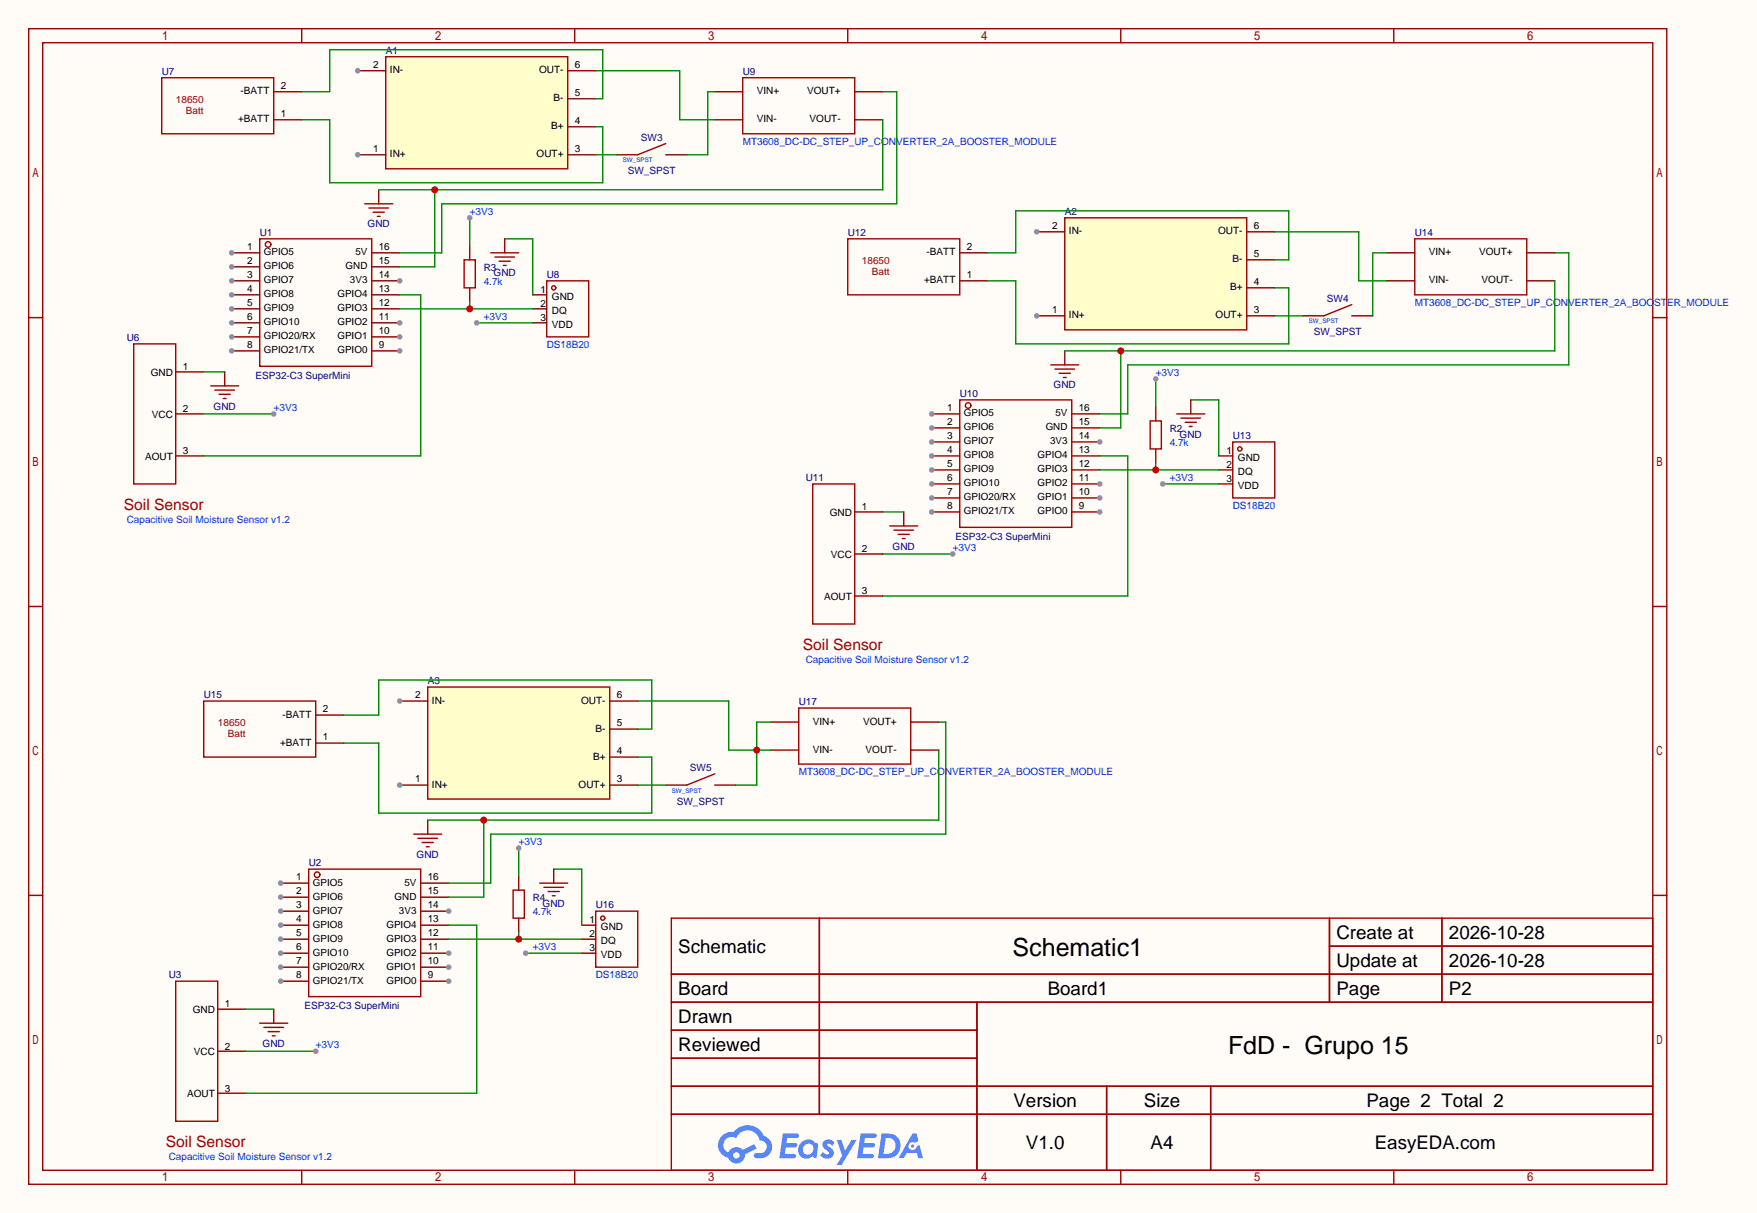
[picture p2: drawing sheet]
<svg xmlns="http://www.w3.org/2000/svg" width="319mm" height="220mm" viewBox="0 0 319 220" stroke-linecap="round" stroke-linejoin="round" font-family="sans-serif">
<path d="M0 0h318.8v220h-318.8z" fill="#fffcf7"/>
<g fill="none" stroke="#a10000" stroke-width=".25">
<path d="M5.2 5.2h297.2v209.6h-297.2zM7.7 7.7h292.1v204.5h-292.1zM54.7 5.2v2.5M104.3 5.2v2.5M153.8 5.2v2.5M203.3 5.2v2.5M252.9 5.2v2.5M5.2 57.6h2.5M299.8 57.6h2.6M5.2 110h2.5M299.8 110h2.6M5.2 162.4h2.5"/>
<path d="M121.8 166.5h178v45.7h-178zM121.8 176.7h178M148.7 166.5v35.6M241.2 166.5v15.2M241.2 171.6h58.6M261.6 166.5v15.2M299.8 162.4h2.6M121.8 181.7h178M121.8 186.8h55.4M121.8 197h178M121.8 191.9h55.4M177.2 181.7v30.5"/>
<path d="M200.8 197v15.2M219.6 197v15.2M54.7 212.2v2.6M104.3 212.2v2.6M121.8 202.1h178M153.8 212.2v2.6M203.3 212.2v2.6M252.9 212.2v2.6"/>
</g>
<g fill="#5487ff">
<path d="M149.5 206.9a1.3 1.3 0 0 1 1.9 .3l-.4 .6a.54 .54 0 0 0-1-.2l.2 .2a1.58 1.58 0 0 1 1 1.5 1.43 1.43 0 0 1-2.4 .2l.5-.6a.64 .64 0 0 0 .5 .5 .64 .64 0 0 0 .6-.3l-.1-.3a1.6 1.6 0 0 1-1.1-1.5z"/>
<path d="M151.8 206.7h.8l.7 2 1.2-2h.9l-2.7 4.5h-.9l1-1.6z"/>
<path d="M142 205.5h1.7a1.31 1.31 0 0 1 1.2 .2 .4 .4 0 0 1-.3 .6h-1.8l-.1 1h1.6a.4 .4 0 0 1 .3 .4 .4 .4 0 0 1-.4 .4h-1.6l-.2 1.2 .8-.1a1.23 1.23 0 0 1 1.2 .2 .39 .39 0 0 1-.4 .6h-2.6z"/>
<path d="M156.1 205.5h1.7a1.32 1.32 0 0 1 1.2 .2 .39 .39 0 0 1-.3 .6h-1.8l-.1 1h1.6a.4 .4 0 0 1 .4 .4 .4 .4 0 0 1-.5 .4h-1.6l-.2 1.1h.8a1.23 1.23 0 0 1 1.2 .2 .39 .39 0 0 1-.4 .6h-2.6z"/>
<path d="M165.5 205.6h.8l.3 1.3-.6 .3a.75 .75 0 0 0-1.1 .3 .75 .75 0 0 0 .5 1.1 .75 .75 0 0 0 .9-.7l.5-.3 .6 2.4h-.8l-.3-.9h-1.8l-.5 .9h-1z"/>
<path d="M159.9 205.6l-.6 4.4h1.4a2.27 2.27 0 0 0 2.7-2.3 2.27 2.27 0 0 0-2.7-2.1zM160.7 206.3a1.5 1.5 0 0 1 1.8 1.6 1.5 1.5 0 0 1-1.9 1.3h-.3z"/>
<path d="M145.4 207.2a1.62 1.62 0 0 0-.4 2.1 1.62 1.62 0 0 0 2 .6l.3-.2 .4 .2 .4 .1 .3-2.4-.1-.3-.5-.1a1.58 1.58 0 0 0-2.4 0zM146 207.7a.99 .99 0 0 1 1.6 .3 .99 .99 0 0 1-.9 1.4 .94 .94 0 0 1-1-.6 .94 .94 0 0 1 .3-1.1z"/>
<path d="M131 206a2.37 2.37 0 0 0 1.1 4 1.54 1.54 0 0 0 1.8 1 1.54 1.54 0 0 0 1.2-1.6l2.2-1.1-.5-.8-2.1 1a1.57 1.57 0 0 0-2.6 .5 1.5 1.5 0 0 1-.7-2.1 1.5 1.5 0 0 1 2.2-.5 2.23 2.23 0 0 1 2.3-1.4 2.23 2.23 0 0 1 2 1.8 1.16 1.16 0 0 1 1.2 1.1 1.16 1.16 0 0 1-1.1 1.2h-.7a.47 .47 0 0 0-.5 .4 .47 .47 0 0 0 .4 .5 2.23 2.23 0 0 0 2.2-.6 2.23 2.23 0 0 0 .5-2.3 2.16 2.16 0 0 0-1.3-1.1 3.2 3.2 0 0 0-5.5-.7l-1.1 .1zM133 209.5a.6 .6 0 0 1 1.2 0 .6 .6 0 0 1-1.2 0z"/>
<circle cx="165.6" cy="207.8" r=".28"/>
</g>
<path d="M50.9 160.1h5.1" fill="none" stroke="#870000" stroke-width=".25"/>
<circle cx="50.9" cy="160.1" r=".51" fill="#999"/>
<path d="M50.9 162.7h5.1" fill="none" stroke="#870000" stroke-width=".25"/>
<circle cx="50.9" cy="162.7" r=".51" fill="#999"/>
<path d="M50.9 165.2h5.1" fill="none" stroke="#870000" stroke-width=".25"/>
<circle cx="50.9" cy="165.2" r=".51" fill="#999"/>
<path d="M50.9 167.8h5.1" fill="none" stroke="#870000" stroke-width=".25"/>
<circle cx="50.9" cy="167.8" r=".51" fill="#999"/>
<path d="M50.9 170.3h5.1" fill="none" stroke="#870000" stroke-width=".25"/>
<circle cx="50.9" cy="170.3" r=".51" fill="#999"/>
<path d="M50.9 172.8h5.1" fill="none" stroke="#870000" stroke-width=".25"/>
<circle cx="50.9" cy="172.8" r=".51" fill="#999"/>
<path d="M50.9 175.4h5.1" fill="none" stroke="#870000" stroke-width=".25"/>
<circle cx="50.9" cy="175.4" r=".51" fill="#999"/>
<path d="M50.9 177.9h5.1" fill="none" stroke="#870000" stroke-width=".25"/>
<circle cx="50.9" cy="177.9" r=".51" fill="#999"/>
<path d="M76.3 177.9h5.1" fill="none" stroke="#870000" stroke-width=".25"/>
<circle cx="81.4" cy="177.9" r=".51" fill="#999"/>
<path d="M76.3 175.4h5.1" fill="none" stroke="#870000" stroke-width=".25"/>
<circle cx="81.4" cy="175.4" r=".51" fill="#999"/>
<path d="M76.3 172.8h5.1" fill="none" stroke="#870000" stroke-width=".25"/>
<circle cx="81.4" cy="172.8" r=".51" fill="#999"/>
<path d="M76.3 170.3h5.1M76.3 167.8h5.1M76.3 165.2h5.1" fill="none" stroke="#870000" stroke-width=".25"/>
<circle cx="81.4" cy="165.2" r=".51" fill="#999"/>
<path d="M42 45.8h5.1M76.3 162.7h5.1M76.3 160.1h5.1" fill="none" stroke="#870000" stroke-width=".25"/>
<g fill="none" stroke="#a10000" stroke-width=".25">
<path d="M56 157.6h20.3v23.1h-20.3z"/>
<circle cx="57.5" cy="158.6" r=".5"/>
</g>
<circle cx="42" cy="45.8" r=".51" fill="#999"/>
<path d="M42 48.4h5.1" fill="none" stroke="#870000" stroke-width=".25"/>
<circle cx="42" cy="48.4" r=".51" fill="#999"/>
<path d="M42 50.9h5.1" fill="none" stroke="#870000" stroke-width=".25"/>
<circle cx="42" cy="50.9" r=".51" fill="#999"/>
<path d="M42 53.5h5.1" fill="none" stroke="#870000" stroke-width=".25"/>
<circle cx="42" cy="53.5" r=".51" fill="#999"/>
<path d="M42 56h5.1" fill="none" stroke="#870000" stroke-width=".25"/>
<circle cx="42" cy="56" r=".51" fill="#999"/>
<path d="M42 58.5h5.1" fill="none" stroke="#870000" stroke-width=".25"/>
<circle cx="42" cy="58.5" r=".51" fill="#999"/>
<path d="M42 61.1h5.1" fill="none" stroke="#870000" stroke-width=".25"/>
<circle cx="42" cy="61.1" r=".51" fill="#999"/>
<path d="M42 63.6h5.1" fill="none" stroke="#870000" stroke-width=".25"/>
<circle cx="42" cy="63.6" r=".51" fill="#999"/>
<path d="M67.4 63.6h5.1" fill="none" stroke="#870000" stroke-width=".25"/>
<circle cx="72.5" cy="63.6" r=".51" fill="#999"/>
<path d="M67.4 61.1h5.1" fill="none" stroke="#870000" stroke-width=".25"/>
<circle cx="72.5" cy="61.1" r=".51" fill="#999"/>
<path d="M67.4 58.5h5.1" fill="none" stroke="#870000" stroke-width=".25"/>
<circle cx="72.5" cy="58.5" r=".51" fill="#999"/>
<path d="M67.4 56h5.1M67.4 53.5h5.1M67.4 50.9h5.1" fill="none" stroke="#870000" stroke-width=".25"/>
<circle cx="72.5" cy="50.9" r=".51" fill="#999"/>
<path d="M67.4 48.4h5.1M67.4 45.8h5.1M169 75.1h5.1" fill="none" stroke="#870000" stroke-width=".25"/>
<g fill="none" stroke="#a10000" stroke-width=".25">
<path d="M47.1 43.3h20.3v23.1h-20.3z"/>
<circle cx="48.6" cy="44.3" r=".5"/>
</g>
<circle cx="169" cy="75.1" r=".51" fill="#999"/>
<path d="M169 77.6h5.1" fill="none" stroke="#870000" stroke-width=".25"/>
<circle cx="169" cy="77.6" r=".51" fill="#999"/>
<path d="M169 80.1h5.1" fill="none" stroke="#870000" stroke-width=".25"/>
<circle cx="169" cy="80.1" r=".51" fill="#999"/>
<path d="M169 82.7h5.1" fill="none" stroke="#870000" stroke-width=".25"/>
<circle cx="169" cy="82.7" r=".51" fill="#999"/>
<path d="M169 85.2h5.1" fill="none" stroke="#870000" stroke-width=".25"/>
<circle cx="169" cy="85.2" r=".51" fill="#999"/>
<path d="M169 87.8h5.1" fill="none" stroke="#870000" stroke-width=".25"/>
<circle cx="169" cy="87.8" r=".51" fill="#999"/>
<path d="M169 90.3h5.1" fill="none" stroke="#870000" stroke-width=".25"/>
<circle cx="169" cy="90.3" r=".51" fill="#999"/>
<path d="M169 92.8h5.1" fill="none" stroke="#870000" stroke-width=".25"/>
<circle cx="169" cy="92.8" r=".51" fill="#999"/>
<path d="M194.4 92.8h5.1" fill="none" stroke="#870000" stroke-width=".25"/>
<circle cx="199.5" cy="92.8" r=".51" fill="#999"/>
<path d="M194.4 90.3h5.1" fill="none" stroke="#870000" stroke-width=".25"/>
<circle cx="199.5" cy="90.3" r=".51" fill="#999"/>
<path d="M194.4 87.8h5.1" fill="none" stroke="#870000" stroke-width=".25"/>
<circle cx="199.5" cy="87.8" r=".51" fill="#999"/>
<path d="M194.4 85.2h5.1M194.4 82.7h5.1M194.4 80.1h5.1" fill="none" stroke="#870000" stroke-width=".25"/>
<circle cx="199.5" cy="80.1" r=".51" fill="#999"/>
<g fill="none" stroke="#870000" stroke-width=".25">
<path d="M49.7 16.6h5M129.7 16.6h5M155.1 16.6h5M49.7 21.7h5M111.9 28.1h3.8M120.8 28.1h3.8M129.7 21.7h5M155.1 21.7h5M85.2 44.6v2.5M85.2 52.2v2.5M96.6 53.5h2.6M96.6 56h2.6"/>
<path d="M96.6 58.5h2.6M174.1 50.9h5.1M174.1 45.8h5.1M236.3 57.3h3.9M245.2 57.3h3.8M251.6 50.9h5.1M251.6 45.8h5.1M277 50.9h5.1M277 45.8h5.1M31.9 75.1h5.1M31.9 67.4h5.1M194.4 77.6h5.1"/>
<path d="M194.4 75.1h5.1M209.7 73.8v2.5M31.9 82.7h5.1M155.1 92.8h5M209.7 81.4v2.5M221.1 82.7h2.5M221.1 85.2h2.5M221.1 87.8h2.5M155.1 100.5h5M155.1 108.1h5M57.3 134.7h5.1M57.3 129.7h5.1"/>
<path d="M139.8 130.9h5.1M139.8 136h5.1M165.2 130.9h5.1M165.2 136h5.1M94.1 158.9v2.5M120.8 142.4h3.8M129.7 142.4h3.8M94.1 166.5v2.5M105.5 167.8h2.6M105.5 170.3h2.6M105.5 172.8h2.6M39.5 183h5.1"/>
<path d="M39.5 190.6h5.1M39.5 198.2h5.1"/>
</g>
<g fill="none" stroke="#a10000" stroke-width=".25">
<path d="M29.3 14.1h20.4v10.2h-20.4zM134.7 14.1h20.4v10.2h-20.4zM120.8 26l-5.1 2.1M84.2 47.1h2v5.1h-2zM99.2 50.9h7.6v10.2h-7.6zM153.8 43.3h20.3v10.2h-20.3zM245.2 55.2l-5 2.1M256.7 43.3h20.3v10.2h-20.3zM24.3 62.4h7.6v25.4h-7.6zM174.1 72.5h20.3v23.1h-20.3zM208.7 76.3h2v5.1h-2zM147.4 87.8h7.7v25.4h-7.7z"/>
<path d="M223.6 80.1h7.7v10.2h-7.7zM37 127.1h20.3v10.2h-20.3zM144.9 128.4h20.3v10.2h-20.3zM129.7 140.3l-5.1 2.1M31.9 177.9h7.6v25.4h-7.6zM93.1 161.4h2v5.1h-2zM108.1 165.2h7.6v10.2h-7.6z"/>
<circle cx="100.5" cy="52.2" r=".38"/>
<circle cx="175.6" cy="73.5" r=".5"/>
<circle cx="224.9" cy="81.4" r=".38"/>
<circle cx="109.3" cy="166.5" r=".38"/>
</g>
<path d="M81.4 170.3h24.1M94.1 169v1.3" fill="none" stroke="#008700" stroke-width=".25"/>
<circle cx="94.1" cy="170.3" r=".63" fill="#c00"/>
<path d="M72.5 56h24.1M85.2 54.7v1.3" fill="none" stroke="#008700" stroke-width=".25"/>
<circle cx="85.2" cy="56" r=".63" fill="#c00"/>
<path d="M199.5 85.2h21.6M209.7 83.9v1.3" fill="none" stroke="#008700" stroke-width=".25"/>
<circle cx="209.7" cy="85.2" r=".63" fill="#c00"/>
<path d="M94.1 153.8v5.1" fill="none" stroke="#008700" stroke-width=".25"/>
<circle cx="94.1" cy="153.8" r=".51" fill="#999"/>
<path d="M209.7 68.7v5.1" fill="none" stroke="#008700" stroke-width=".25"/>
<circle cx="209.7" cy="68.7" r=".51" fill="#999"/>
<path d="M85.2 39.5v5.1" fill="none" stroke="#008700" stroke-width=".25"/>
<circle cx="85.2" cy="39.5" r=".51" fill="#999"/>
<path d="M91.6 43.3h5v10.2M216 72.5h5.1v10.2M210.9 87.8h10.2M100.5 157.6h5v10.2" fill="none" stroke="#008700" stroke-width=".25"/>
<path d="M68.7 34.4v2.6M91.6 43.3v2.5M40.8 67.4v2.6M193.2 63.6v2.6M216 72.5v2.6M164 92.8v2.6M77.6 148.7v2.6M100.5 157.6v2.5M49.7 183v2.5" fill="none" stroke="#870000" stroke-width=".25"/>
<g fill="none" stroke="#a10000" stroke-width=".25">
<path d="M66.2 37h5M66.9 37.7h3.6M67.7 38.5h2M68.5 39.2h.5M89 45.8h5.1M89.8 46.6h3.5M90.6 47.4h2M91.3 48.1h.5M38.2 70h5.1M39 70.7h3.5M39.8 71.5h2M40.5 72.3h.5"/>
<path d="M190.6 66.2h5.1M191.4 66.9h3.5M192.2 67.7h2M192.9 68.5h.5M213.5 75.1h5.1M214.2 75.8h3.6M215 76.6h2M215.8 77.3h.5M161.4 95.4h5.1M162.2 96.1h3.5M162.9 96.9h2.1M163.7 97.7h.5"/>
<path d="M75.1 151.3h5M75.8 152h3.6M76.6 152.8h2M77.3 153.5h.6M97.9 160.1h5.1M98.7 160.9h3.5M99.4 161.7h2.1M100.2 162.4h.5M47.1 185.5h5.1M47.9 186.3h3.5M48.6 187.1h2.1M49.4 187.8h.5"/>
</g>
<circle cx="210.9" cy="87.8" r=".51" fill="#999"/>
<path d="M86.5 58.5h10.1" fill="none" stroke="#008700" stroke-width=".25"/>
<circle cx="86.5" cy="58.5" r=".51" fill="#999"/>
<path d="M95.4 172.8h10.1" fill="none" stroke="#008700" stroke-width=".25"/>
<circle cx="95.4" cy="172.8" r=".51" fill="#999"/>
<path d="M72.5 53.5h3.8v29.2h-39.3M37 67.4h3.8M160.1 92.8h3.9M199.5 82.7h5.1v25.4h-44.5M160.1 100.5h12.7M81.4 167.8h5.1v30.4h-41.9M44.6 183h5.1" fill="none" stroke="#008700" stroke-width=".25"/>
<circle cx="172.8" cy="100.5" r=".51" fill="#999"/>
<path d="M37 75.1h12.7" fill="none" stroke="#008700" stroke-width=".25"/>
<circle cx="49.7" cy="75.1" r=".51" fill="#999"/>
<path d="M44.6 190.6h12.7" fill="none" stroke="#008700" stroke-width=".25"/>
<circle cx="57.3" cy="190.6" r=".51" fill="#999"/>
<path d="M282.1 50.9v12.7h-88.9M203.3 63.6v14h-3.8" fill="none" stroke="#008700" stroke-width=".25"/>
<circle cx="203.3" cy="63.6" r=".63" fill="#c00"/>
<path d="M78.9 34.4v14h-6.4M160.1 21.7v12.7h-91.4" fill="none" stroke="#008700" stroke-width=".25"/>
<circle cx="78.9" cy="34.4" r=".63" fill="#c00"/>
<path d="M170.3 136v12.7h-92.7M87.8 148.7v14h-6.4" fill="none" stroke="#008700" stroke-width=".25"/>
<circle cx="87.8" cy="148.7" r=".63" fill="#c00"/>
<path d="M70 10.3h33v20.3h-33z" fill="#ffc" stroke="#a10000" stroke-width=".25"/>
<path d="M103 12.8h5.1M64.9 28.1h5.1" fill="none" stroke="#870000" stroke-width=".25"/>
<circle cx="64.9" cy="28.1" r=".51" fill="#999"/>
<path d="M64.9 12.8h5.1" fill="none" stroke="#870000" stroke-width=".25"/>
<circle cx="64.9" cy="12.8" r=".51" fill="#999"/>
<path d="M103 17.9h5.1M103 28.1h5.1M103 23h5.1" fill="none" stroke="#870000" stroke-width=".25"/>
<path d="M193.2 39.5h33v20.3h-33z" fill="#ffc" stroke="#a10000" stroke-width=".25"/>
<path d="M188.1 57.3h5.1M226.2 42h5.1" fill="none" stroke="#870000" stroke-width=".25"/>
<circle cx="188.1" cy="57.3" r=".51" fill="#999"/>
<path d="M188.1 42h5.1" fill="none" stroke="#870000" stroke-width=".25"/>
<circle cx="188.1" cy="42" r=".51" fill="#999"/>
<path d="M226.2 57.3h5.1M226.2 52.2h5.1M226.2 47.1h5.1" fill="none" stroke="#870000" stroke-width=".25"/>
<path d="M77.6 124.6h33v20.3h-33z" fill="#ffc" stroke="#a10000" stroke-width=".25"/>
<path d="M110.6 127.1h5.1M72.5 142.4h5.1" fill="none" stroke="#870000" stroke-width=".25"/>
<circle cx="72.5" cy="142.4" r=".51" fill="#999"/>
<path d="M72.5 127.1h5.1" fill="none" stroke="#870000" stroke-width=".25"/>
<circle cx="72.5" cy="127.1" r=".51" fill="#999"/>
<path d="M110.6 137.3h5.1M110.6 132.2h5.1M110.6 142.4h5.1" fill="none" stroke="#870000" stroke-width=".25"/>
<path d="M54.7 16.6h5.1v-7.6h49.5v8.9h-1.2M108.1 12.8h15.2v8.9h6.4M129.7 16.6h-1.3v11.5h-3.8M108.1 28.1h3.8M179.2 45.8h5.1v-7.6h49.5v8.9h-2.5M231.3 57.3h5M231.3 42h15.2v8.9h5.1M251.6 45.8h-2.6v11.5M62.4 129.7h6.3v-6.4h49.5v8.9h-2.5M115.7 127.1h16.5v8.9h7.6M139.8 130.9h-2.5v11.5h-3.8M115.7 142.4h5.1" fill="none" stroke="#008700" stroke-width=".25"/>
<circle cx="137.3" cy="136" r=".63" fill="#c00"/>
<path d="M160.1 16.6h2.6v20.4h-82.6v8.8h-7.6M54.7 21.7h5.1v11.4h49.5v-10.1h-1.2M179.2 50.9h5.1v11.5h49.5v-10.2h-2.5M282.1 45.8h2.5v20.4h-80v8.9h-5.1M62.4 134.7h6.3v12.7h49.5v-10.1h-2.5M170.3 130.9h1.3v20.4h-82.6v8.8h-7.6" fill="none" stroke="#008700" stroke-width=".25"/>
<g font-size="4.5">
<text x="183.7" y="173.3">Schematic1</text>
<text x="222.8" y="191.1">FdD - Grupo 15</text>
</g>
<g font-size="3.4">
<text x="123.1" y="172.7">Schematic</text>
<text x="242.5" y="170.2">Create at</text>
<text x="262.9" y="170.2">2026-10-28</text>
<text x="242.5" y="175.3">Update at</text>
<text x="262.9" y="175.3">2026-10-28</text>
<text x="123.1" y="180.4">Board</text>
<text x="123.1" y="185.4">Drawn</text>
<text x="190.1" y="180.4">Board1</text>
<text x="242.5" y="180.4">Page</text>
<text x="262.9" y="180.4">P2</text>
<text x="123.1" y="190.5">Reviewed</text>
<text x="183.9" y="200.7">Version</text>
<text x="207.5" y="200.7">Size</text>
<text x="247.9" y="200.7">Page 2 Total 2</text>
<text x="186.1" y="208.3">V1.0</text>
<text x="208.8" y="208.3">A4</text>
<text x="249.4" y="208.3">EasyEDA.com</text>
</g>
<g font-size="2.8" fill="#a00000">
<text x="22.5" y="92.5">Soil Sensor</text>
<text x="145.7" y="117.9">Soil Sensor</text>
<text x="30.1" y="208.1">Soil Sensor</text>
</g>
<g font-size="1.8" fill="#000080">
<text x="70" y="9.7">A1</text>
<text x="29.3" y="13.6">U7</text>
<text x="134.7" y="13.6">U9</text>
<text x="116.3" y="25.5">SW3</text>
<text x="113.9" y="31.6">SW_SPST</text>
<text x="66.7" y="41.2">GND</text>
<text x="193.2" y="39">A2</text>
<text x="47.1" y="42.8">U1</text>
<text x="153.8" y="42.8">U12</text>
<text x="256.7" y="42.8">U14</text>
<text x="87.8" y="49.1">R3</text>
<text x="89.6" y="50.1">GND</text>
<text x="99.2" y="50.4">U8</text>
<text x="240.7" y="54.7">SW4</text>
<text x="23" y="61.8">U6</text>
<text x="238.4" y="60.8">SW_SPST</text>
<text x="46.4" y="68.7">ESP32-C3 SuperMini</text>
<text x="174.1" y="72">U10</text>
<text x="191.2" y="70.4">GND</text>
<text x="38.8" y="74.3">GND</text>
<text x="212.2" y="78.3">R2</text>
<text x="214" y="79.3">GND</text>
<text x="223.6" y="79.6">U13</text>
<text x="146.2" y="87.2">U11</text>
<text x="161.9" y="99.7">GND</text>
<text x="173.4" y="97.9">ESP32-C3 SuperMini</text>
<text x="77.6" y="124">A3</text>
<text x="37" y="126.6">U15</text>
<text x="144.9" y="127.9">U17</text>
<text x="125.2" y="139.8">SW5</text>
<text x="122.8" y="145.9">SW_SPST</text>
<text x="75.6" y="155.5">GND</text>
<text x="56" y="157.1">U2</text>
<text x="96.6" y="163.4">R4</text>
<text x="98.4" y="164.4">GND</text>
<text x="108.1" y="164.7">U16</text>
<text x="30.6" y="177.4">U3</text>
<text x="55.2" y="183">ESP32-C3 SuperMini</text>
<text x="47.6" y="189.8">GND</text>
</g>
<g font-size="1.8">
<text x="43.7" y="17.1">-BATT</text>
<text x="50.9" y="16.1">2</text>
<text x="67.7" y="12.3">2</text>
<text x="70.7" y="13.3">IN-</text>
<text x="97.8" y="13.3">OUT-</text>
<text x="104.3" y="12.3">6</text>
<text x="104.3" y="17.4">5</text>
<text x="137.3" y="17.1">VIN+</text>
<text x="146.4" y="17.1">VOUT+</text>
<text x="43.2" y="22.2">+BATT</text>
<text x="50.9" y="21.2">1</text>
<text x="100" y="23.5">B+</text>
<text x="100.4" y="18.4">B-</text>
<text x="104.3" y="22.4">4</text>
<text x="137.3" y="22.2">VIN-</text>
<text x="146.9" y="22.2">VOUT-</text>
<text x="67.7" y="27.5">1</text>
<text x="70.7" y="28.5">IN+</text>
<text x="97.3" y="28.5">OUT+</text>
<text x="104.3" y="27.5">3</text>
<text x="190.9" y="41.5">2</text>
<text x="227.5" y="41.5">6</text>
<text x="44.8" y="45.3">1</text>
<text x="44.8" y="47.8">2</text>
<text x="47.9" y="46.3">GPIO5</text>
<text x="64.5" y="46.3">5V</text>
<text x="68.7" y="47.8">15</text>
<text x="68.7" y="45.3">16</text>
<text x="168.1" y="46.3">-BATT</text>
<text x="175.4" y="45.3">2</text>
<text x="193.9" y="42.5">IN-</text>
<text x="221" y="42.5">OUT-</text>
<text x="223.6" y="47.6">B-</text>
<text x="227.5" y="46.6">5</text>
<text x="259.2" y="46.3">VIN+</text>
<text x="268.3" y="46.3">VOUT+</text>
<text x="44.8" y="50.4">3</text>
<text x="44.8" y="52.9">4</text>
<text x="47.9" y="48.8">GPIO6</text>
<text x="47.9" y="51.4">GPIO7</text>
<text x="47.9" y="53.9">GPIO8</text>
<text x="61.2" y="53.9">GPIO4</text>
<text x="62.7" y="48.8">GND</text>
<text x="63.5" y="51.4">3V3</text>
<text x="68.7" y="52.9">13</text>
<text x="68.7" y="50.4">14</text>
<text x="98.1" y="53.2">1</text>
<text x="167.7" y="51.4">+BATT</text>
<text x="175.4" y="50.4">1</text>
<text x="223.2" y="52.7">B+</text>
<text x="227.5" y="51.7">4</text>
<text x="259.2" y="51.4">VIN-</text>
<text x="268.8" y="51.4">VOUT-</text>
<text x="44.8" y="55.5">5</text>
<text x="44.8" y="58">6</text>
<text x="47.9" y="56.5">GPIO9</text>
<text x="47.9" y="59">GPIO10</text>
<text x="61.2" y="59">GPIO2</text>
<text x="61.2" y="56.5">GPIO3</text>
<text x="68.7" y="58">11</text>
<text x="68.7" y="55.5">12</text>
<text x="98.1" y="55.7">2</text>
<text x="98.1" y="58.2">3</text>
<text x="100.1" y="54.4">GND</text>
<text x="100.1" y="57">DQ</text>
<text x="100.1" y="59.5">VDD</text>
<text x="190.9" y="56.7">1</text>
<text x="193.9" y="57.7">IN+</text>
<text x="220.5" y="57.7">OUT+</text>
<text x="227.5" y="56.7">3</text>
<text x="44.8" y="60.5">7</text>
<text x="44.8" y="63.1">8</text>
<text x="47.9" y="61.5">GPIO20/RX</text>
<text x="47.9" y="64.1">GPIO21/TX</text>
<text x="61.2" y="64.1">GPIO0</text>
<text x="61.2" y="61.5">GPIO1</text>
<text x="68.7" y="63.1">9</text>
<text x="68.7" y="60.5">10</text>
<text x="27.3" y="68.1">GND</text>
<text x="33.1" y="67.1">1</text>
<text x="27.5" y="75.8">VCC</text>
<text x="33.1" y="74.7">2</text>
<text x="171.8" y="74.5">1</text>
<text x="171.8" y="77.1">2</text>
<text x="174.9" y="75.5">GPIO5</text>
<text x="191.5" y="75.5">5V</text>
<text x="195.7" y="77.1">15</text>
<text x="195.7" y="74.5">16</text>
<text x="26.3" y="83.4">AOUT</text>
<text x="33.1" y="82.4">3</text>
<text x="171.8" y="79.6">3</text>
<text x="171.8" y="82.1">4</text>
<text x="174.9" y="78.1">GPIO6</text>
<text x="174.9" y="80.6">GPIO7</text>
<text x="174.9" y="83.1">GPIO8</text>
<text x="188.2" y="83.1">GPIO4</text>
<text x="189.7" y="78.1">GND</text>
<text x="190.5" y="80.6">3V3</text>
<text x="195.7" y="82.1">13</text>
<text x="195.7" y="79.6">14</text>
<text x="222.5" y="82.4">1</text>
<text x="224.6" y="83.6">GND</text>
<text x="171.8" y="84.7">5</text>
<text x="171.8" y="87.2">6</text>
<text x="171.8" y="89.8">7</text>
<text x="174.9" y="85.7">GPIO9</text>
<text x="174.9" y="88.2">GPIO10</text>
<text x="188.2" y="88.2">GPIO2</text>
<text x="188.2" y="85.7">GPIO3</text>
<text x="195.7" y="89.8">10</text>
<text x="195.7" y="87.2">11</text>
<text x="195.7" y="84.7">12</text>
<text x="222.5" y="84.9">2</text>
<text x="222.5" y="87.4">3</text>
<text x="224.6" y="86.2">DQ</text>
<text x="224.6" y="88.7">VDD</text>
<text x="150.5" y="93.5">GND</text>
<text x="156.3" y="92.5">1</text>
<text x="171.8" y="92.3">8</text>
<text x="174.9" y="90.8">GPIO20/RX</text>
<text x="174.9" y="93.3">GPIO21/TX</text>
<text x="188.2" y="93.3">GPIO0</text>
<text x="188.2" y="90.8">GPIO1</text>
<text x="195.7" y="92.3">9</text>
<text x="150.7" y="101.2">VCC</text>
<text x="156.3" y="100.1">2</text>
<text x="156.3" y="107.8">3</text>
<text x="149.5" y="108.8">AOUT</text>
<text x="51.3" y="130.1">-BATT</text>
<text x="58.5" y="129.1">2</text>
<text x="75.3" y="126.6">2</text>
<text x="78.4" y="127.6">IN-</text>
<text x="105.4" y="127.6">OUT-</text>
<text x="111.9" y="126.6">6</text>
<text x="111.9" y="131.7">5</text>
<text x="147.4" y="131.4">VIN+</text>
<text x="156.6" y="131.4">VOUT+</text>
<text x="50.8" y="135.2">+BATT</text>
<text x="58.5" y="134.2">1</text>
<text x="107.6" y="137.8">B+</text>
<text x="108" y="132.7">B-</text>
<text x="111.9" y="136.7">4</text>
<text x="147.4" y="136.5">VIN-</text>
<text x="157" y="136.5">VOUT-</text>
<text x="75.3" y="141.8">1</text>
<text x="78.4" y="142.8">IN+</text>
<text x="105" y="142.8">OUT+</text>
<text x="111.9" y="141.8">3</text>
<text x="53.7" y="159.6">1</text>
<text x="56.8" y="160.6">GPIO5</text>
<text x="73.4" y="160.6">5V</text>
<text x="77.6" y="159.6">16</text>
<text x="53.7" y="162.1">2</text>
<text x="53.7" y="164.7">3</text>
<text x="53.7" y="167.2">4</text>
<text x="56.8" y="163.1">GPIO6</text>
<text x="56.8" y="165.7">GPIO7</text>
<text x="71.6" y="163.1">GND</text>
<text x="72.4" y="165.7">3V3</text>
<text x="77.6" y="167.2">13</text>
<text x="77.6" y="164.7">14</text>
<text x="77.6" y="162.1">15</text>
<text x="106.9" y="167.5">1</text>
<text x="53.7" y="169.8">5</text>
<text x="53.7" y="172.3">6</text>
<text x="56.8" y="168.2">GPIO8</text>
<text x="56.8" y="170.8">GPIO9</text>
<text x="56.8" y="173.3">GPIO10</text>
<text x="70.1" y="173.3">GPIO2</text>
<text x="70.1" y="170.8">GPIO3</text>
<text x="70.1" y="168.2">GPIO4</text>
<text x="77.6" y="172.3">11</text>
<text x="77.6" y="169.8">12</text>
<text x="106.9" y="170">2</text>
<text x="106.9" y="172.5">3</text>
<text x="109" y="168.7">GND</text>
<text x="109" y="171.3">DQ</text>
<text x="109" y="173.8">VDD</text>
<text x="53.7" y="174.8">7</text>
<text x="53.7" y="177.4">8</text>
<text x="56.8" y="175.8">GPIO20/RX</text>
<text x="56.8" y="178.4">GPIO21/TX</text>
<text x="70.1" y="178.4">GPIO0</text>
<text x="70.1" y="175.8">GPIO1</text>
<text x="77.6" y="177.4">9</text>
<text x="77.6" y="174.8">10</text>
<text x="35" y="183.7">GND</text>
<text x="40.8" y="182.7">1</text>
<text x="35.2" y="191.3">VCC</text>
<text x="40.8" y="190.3">2</text>
<text x="40.8" y="197.9">3</text>
<text x="33.9" y="199">AOUT</text>
</g>
<g font-size="1.8" fill="#a00000">
<text x="31.9" y="18.6">18650</text>
<text x="33.7" y="20.7">Batt</text>
<text x="156.4" y="47.8">18650</text>
<text x="158.2" y="49.9">Batt</text>
<text x="39.5" y="131.7">18650</text>
<text x="41.3" y="133.7">Batt</text>
</g>
<g font-size="1.8" fill="#00f">
<text x="134.7" y="26.3">MT3608_DC-DC_STEP_UP_CONVERTER_2A_BOOSTER_MODULE</text>
<text x="85.2" y="39">+3V3</text>
<text x="87.8" y="51.7">4.7k</text>
<text x="87.8" y="58">+3V3</text>
<text x="256.7" y="55.5">MT3608_DC-DC_STEP_UP_CONVERTER_2A_BOOSTER_MODULE</text>
<text x="99.2" y="63.1">DS18B20</text>
<text x="209.7" y="68.2">+3V3</text>
<text x="49.7" y="74.5">+3V3</text>
<text x="212.2" y="80.9">4.7k</text>
<text x="212.2" y="87.2">+3V3</text>
<text x="23" y="94.8">Capacitive Soil Moisture Sensor v1.2</text>
<text x="223.6" y="92.3">DS18B20</text>
<text x="172.8" y="99.9">+3V3</text>
<text x="146.2" y="120.2">Capacitive Soil Moisture Sensor v1.2</text>
<text x="144.9" y="140.6">MT3608_DC-DC_STEP_UP_CONVERTER_2A_BOOSTER_MODULE</text>
<text x="94.1" y="153.3">+3V3</text>
<text x="96.6" y="166">4.7k</text>
<text x="96.6" y="172.3">+3V3</text>
<text x="108.1" y="177.4">DS18B20</text>
<text x="57.3" y="190.1">+3V3</text>
<text x="30.6" y="210.4">Capacitive Soil Moisture Sensor v1.2</text>
</g>
<g font-size="1.1" fill="#00f">
<text x="113" y="29.4">SW_SPST</text>
<text x="237.4" y="58.6">SW_SPST</text>
<text x="121.9" y="143.7">SW_SPST</text>
</g>
</svg>
